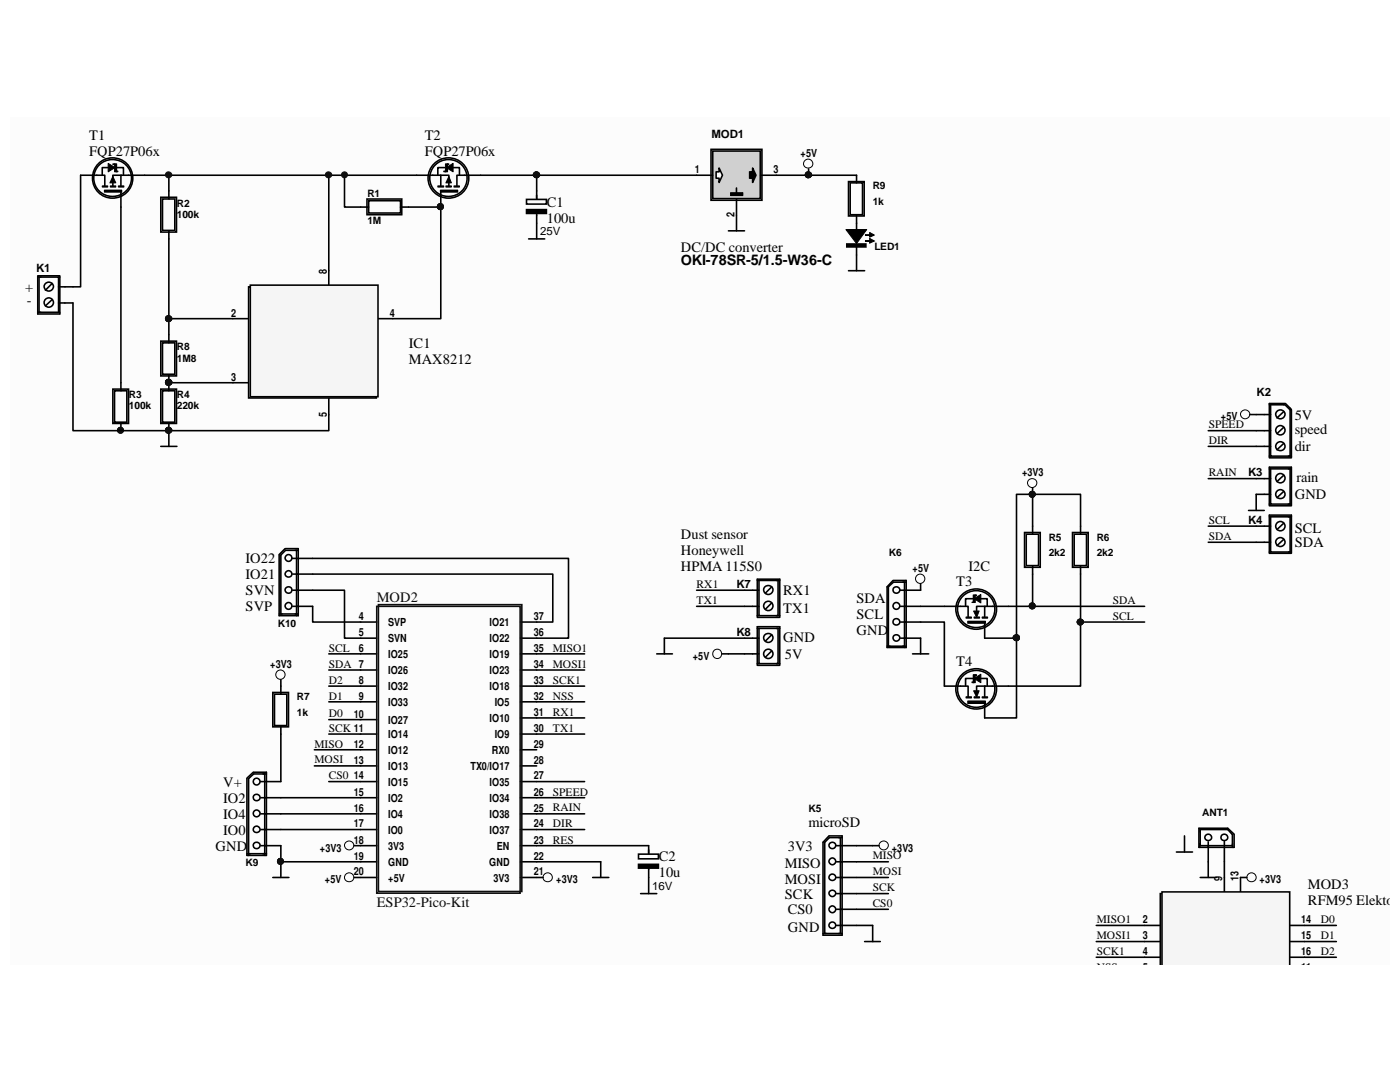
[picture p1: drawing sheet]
<svg xmlns="http://www.w3.org/2000/svg" width="279mm" height="216mm" viewBox="0 0 279 216" stroke-linecap="round" stroke-linejoin="round" font-family="sans-serif">
<path d="M2.1 23.5h275.2v168.9h-275.2z" fill="#fcfcfc"/>
<g fill="none" stroke="#000" stroke-width=".32">
<path d="M249.4 82.7h1.3M250.7 95.5h2.9M253.3 93.2h4.4v7.7h-4.4zM253.3 93.6h4.4M253.6 93.6v7h3.9v-7M253.6 98.6h-2.9v3.3M256.2 94.8l-1.4 1.3M256.2 98l-1.4 1.3M249.2 101.9h3.1M250.7 105h2.9M250.7 108.2h2.9M253.3 102.8h4.4v7.6h-4.4z"/>
<path d="M253.3 100.6h.3M253.3 103.1h4.4M253.3 110.2h.3M253.6 103.1v7.1h3.9v-7.1M256.2 104.4l-1.4 1.3M256.2 107.6l-1.4 1.3M257.1 100.6h.6M257.1 110.2h.6M72 136.9h3.2M72 133.7h3.2M72 130.5h3.2M72 127.3h3.2"/>
<path d="M72 124.1h3.2M103.9 136.9h12.8M103.9 133.7h12.8M103.9 130.5h12.8M103.9 127.3h3.2M103.9 124.1h3.2M72 159.2h3.2M72 156h3.2M72 152.8h3.2M72 146.5h3.2M72 149.6h3.2M72 143.6h3.2"/>
<path d="M72 140h3.2M103.9 159.2h3.2M103.9 156h3.2M103.9 152.8h3.2M103.9 146.5h12.8M103.9 149.6h3.2M103.9 140h12.8M103.9 143.3h12.8M72 168.7h3.2M72 172h3.2M72 175.1h3.2M72 165.5h3.2"/>
<path d="M72 162.4h3.2M103.9 168.7h3.2M103.9 172h3.2M103.9 175.1h3.2M103.9 165.5h3.2M103.9 162.4h3.2M165.4 166.8l-1.1 1.3v18.5h3.8v-19.8h-2.6M166.9 168.7h4M167 172h3.9M167 175.1h3.9M167 178.3h3.9M167.7 167.1v19.2"/>
<path d="M168.1 167.1h-2.6l-.9 1v18.2M174.2 168.7h1.2M244.3 175.1v3.2M247.6 175.1v3.2M164.3 186.3h3.8M167 181.4h3.9M167 184.7h3.9M172.6 187.9h3.1M174.2 184.7v3.2M228.4 184.7h3.2M228.4 187.9h3.2M228.4 191h3.2"/>
<path d="M257.1 184.7h3.2M257.1 187.9h3.2M257.1 191h3.2"/>
<circle cx="255.5" cy="95.4" r=".93"/>
<circle cx="255.5" cy="98.6" r=".92"/>
<circle cx="255.5" cy="105" r=".93"/>
<circle cx="255.5" cy="108.2" r=".91"/>
<circle cx="166.1" cy="171.9" r=".67"/>
<circle cx="166.1" cy="175.1" r=".66"/>
<circle cx="166.1" cy="168.7" r=".66"/>
<circle cx="166.1" cy="178.3" r=".65"/>
<circle cx="166.1" cy="181.4" r=".67"/>
<circle cx="166.1" cy="184.6" r=".66"/>
</g>
<g fill="none" stroke="#000" stroke-width=".2">
<circle cx="248.5" cy="82.7" r=".91"/>
<circle cx="176.4" cy="168.7" r=".91"/>
</g>
<path d="M75.2 121h28.6v57.2h-28.6zM75.5 120.6h28.6v57.3h-28.6z" fill="none" stroke="#0e0e0e" stroke-width=".32"/>
<path d="M231.6 178.3h25.4v14.1h-25.4z" fill-rule="evenodd" fill="#f5f5f5"/>
<path d="M231.6 192.4v-14.1h25.4v14.1" fill="none" stroke="#000" stroke-width=".32"/>
<path d="M231.9 178h25.5v14.4h-25.5z" fill-rule="evenodd" fill="#f5f5f5"/>
<path d="M65.6 54v3.2M46.5 63.6h3.1M46.5 76.4h3.1M65.6 79.5v3.2M75.2 63.6h3.2M231.9 192.4v-14.4h25.5v14.4" fill="none" stroke="#000" stroke-width=".32"/>
<path d="M49.6 57.2h25.5v22.2h-25.5z" fill-rule="evenodd" fill="#f5f5f5"/>
<path d="M49.6 57.2h25.5v22.2h-25.5z" fill="none" stroke="#000" stroke-width=".32"/>
<path d="M50 56.9h25.4v22.3h-25.4z" fill-rule="evenodd" fill="#f5f5f5"/>
<g fill="none" stroke="#000" stroke-width=".32">
<path d="M7.5 55h4.4v7.7h-4.4zM7.5 55.3h.6M10.4 59.8l-1.3 1.2M10.4 56.6l-1.3 1.3M11.7 57.2h2.9M11.7 55.3h.2M50 56.9h25.4v22.3h-25.4zM7.5 62.3h4.4M7.8 62.3v-7h3.9v7M11.7 60.5h2.9M33.7 76.4v1.6"/>
<circle cx="9.8" cy="57.2" r=".91"/>
<circle cx="9.7" cy="60.4" r=".93"/>
</g>
<circle cx="33.7" cy="76.3" r=".63" fill="#0e0e0e"/>
<circle cx="33.7" cy="76.3" r=".63" fill="none" stroke="#0e0e0e" stroke-width=".2"/>
<path d="M33.7 84.3v1.6" fill="none" stroke="#000" stroke-width=".32"/>
<circle cx="33.7" cy="85.9" r=".63" fill="#0e0e0e"/>
<circle cx="33.7" cy="85.9" r=".63" fill="none" stroke="#0e0e0e" stroke-width=".2"/>
<path d="M32.1 77.6h3.1v6.9h-3.1zM32.4 78h2.5v6.2h-2.5z" fill="none" stroke="#000" stroke-width=".32"/>
<circle cx="33.7" cy="76.3" r=".63" fill="#0e0e0e"/>
<circle cx="33.7" cy="76.3" r=".63" fill="none" stroke="#0e0e0e" stroke-width=".2"/>
<circle cx="33.7" cy="85.9" r=".63" fill="#0e0e0e"/>
<circle cx="33.7" cy="85.9" r=".63" fill="none" stroke="#0e0e0e" stroke-width=".2"/>
<path d="M32.1 39.4h3.1v6.9h-3.1zM32.4 39.7h2.5v6.3h-2.5zM33.7 38.1v1.6M73.2 39.7h7v3.1h-7zM88 38.1v3.2M92.7 35h3.2M33.7 46.1v1.6M72 41.3h1.6M73.6 40h6.3v2.5h-6.3zM79.9 41.3h1.6" fill="none" stroke="#000" stroke-width=".32"/>
<circle cx="87.9" cy="41.2" r=".6" fill="#0e0e0e"/>
<circle cx="87.9" cy="41.2" r=".6" fill="none" stroke="#0e0e0e" stroke-width=".2"/>
<g fill="none" stroke="#000" stroke-width=".32">
<path d="M83.1 35h4.9v2.1M87.9 35h1.7v2.1M88.7 33.4h-1.3v1.5M90.3 33.4h1.4v1.5M92.7 35h-1.5v2.2"/>
<circle cx="89.5" cy="35.5" r="3.7"/>
<circle cx="89.5" cy="35.5" r="4"/>
</g>
<path d="M88 38.2h3.4" fill="none" stroke="#000" stroke-width=".34"/>
<path d="M87.9 37.9h3.5v.5h-3.5zM88.9 32.7h.4v1.6h-.4zM89.6 35.2l.5 1.3h-1.1z" fill="none" stroke="#000" stroke-width=".2"/>
<path d="M89.1 33.4l1.3-.8v1.7zM89.6 35.2l.5 1.3h-1.1z" fill="#000"/>
<path d="M87.5 37.2h1.1v.1h-1.1zM88.6 34.2l.4 .1zM89 32.8h.3v1.5h-.3zM89.1 37.2h1v.1h-1zM89.3 32.8l.3 .1zM90.7 37.2h1v.1h-1z" fill="#000"/>
<path d="M87.4 37.1h1.2v.2h-1.2zM88.6 34.1h.4v.2h-.4zM89 37.1h1.1v.2h-1.1zM89.1 33.4l1.3-.8v1.7zM89.2 32.7h.4v.2h-.4zM90.6 37.1h1.1v.2h-1.1z" fill="none" stroke="#010101" stroke-width=".2"/>
<circle cx="87.9" cy="41.2" r=".6" fill="#0e0e0e"/>
<circle cx="87.9" cy="41.2" r=".6" fill="none" stroke="#0e0e0e" stroke-width=".2"/>
<g fill="none" stroke="#000" stroke-width=".32">
<path d="M16.1 35h4.8l-.1 2.2M21.8 33.4h-1.4v1.5M23.3 33.4h1.3v1.5M24.1 38.1v3.2M24.2 35h-1.7v2.1M28.9 35h-4.8v2.1M24.1 76.4v1.6M24.1 84.3v1.6"/>
<circle cx="22.5" cy="35.5" r="4"/>
<circle cx="22.5" cy="35.5" r="3.7"/>
</g>
<path d="M20.9 38.2h3.4" fill="none" stroke="#000" stroke-width=".34"/>
<path d="M20.8 37.9h3.5v.5h-3.5zM22.5 35.2l.6 1.3h-1.2zM22.9 32.7h.4v1.6h-.4z" fill="none" stroke="#000" stroke-width=".2"/>
<path d="M22.5 35.2l.6 1.3h-1.2zM21.6 32.6l1.3 .8-1.3 .9z" fill="#000"/>
<path d="M20.5 37.2h1v.1h-1zM22.1 37.2h1v.1h-1zM22.6 32.8l.3 .1zM22.9 32.8h.4v1.5h-.4zM23.3 34.2l.2 .1zM23.7 37.2h1v.1h-1z" fill="#000"/>
<path d="M20.4 37.1h1.1v.2h-1.1zM21.6 32.6l1.3 .8-1.3 .9zM22 37.1h1.1v.2h-1.1zM22.5 32.7h.4v.2h-.4zM23.2 34.1h.3v.2h-.3zM23.6 37.1h1.1v.2h-1.1z" fill="none" stroke="#010101" stroke-width=".2"/>
<circle cx="24" cy="85.9" r=".6" fill="#0e0e0e"/>
<circle cx="24" cy="85.9" r=".6" fill="none" stroke="#0e0e0e" stroke-width=".2"/>
<path d="M22.5 77.6h3.2v6.9h-3.2zM22.9 78h2.4v6.2h-2.4z" fill="none" stroke="#000" stroke-width=".32"/>
<circle cx="24" cy="85.9" r=".6" fill="#0e0e0e"/>
<circle cx="24" cy="85.9" r=".6" fill="none" stroke="#0e0e0e" stroke-width=".2"/>
<path d="M16.1 35v22.2h-1.5M28.9 35h54.2M68.7 35v6.3h3.3" fill="none" stroke="#000" stroke-width=".32"/>
<circle cx="68.7" cy="34.9" r=".6" fill="#0e0e0e"/>
<circle cx="68.7" cy="34.9" r=".6" fill="none" stroke="#0e0e0e" stroke-width=".2"/>
<path d="M81.5 41.3h6.5" fill="none" stroke="#000" stroke-width=".32"/>
<circle cx="87.9" cy="41.2" r=".6" fill="#0e0e0e"/>
<circle cx="87.9" cy="41.2" r=".6" fill="none" stroke="#0e0e0e" stroke-width=".2"/>
<path d="M88 41.3v22.3h-9.6" fill="none" stroke="#000" stroke-width=".32"/>
<circle cx="87.9" cy="41.2" r=".6" fill="#0e0e0e"/>
<circle cx="87.9" cy="41.2" r=".6" fill="none" stroke="#0e0e0e" stroke-width=".2"/>
<path d="M65.6 35v19" fill="none" stroke="#000" stroke-width=".32"/>
<circle cx="65.6" cy="34.9" r=".63" fill="#0e0e0e"/>
<circle cx="65.6" cy="34.9" r=".63" fill="none" stroke="#0e0e0e" stroke-width=".2"/>
<path d="M24.1 41.3v35.1M14.6 60.5v25.4h51v-3.2M32.1 89.1h3.2M33.7 85.9v3.2" fill="none" stroke="#000" stroke-width=".32"/>
<circle cx="33.7" cy="85.9" r=".63" fill="#0e0e0e"/>
<circle cx="33.7" cy="85.9" r=".63" fill="none" stroke="#0e0e0e" stroke-width=".2"/>
<path d="M95.9 35h11.2M107.1 38.1v1.6M105.5 47.7h3.2M107.1 42.2v5.5" fill="none" stroke="#000" stroke-width=".32"/>
<path d="M105.1 41.8h4v.8h-4z" fill-rule="evenodd" fill="#000"/>
<path d="M105.1 39.8h4v.9h-4zM105.1 41.8h4v.8h-4z" fill="none" stroke="#010101" stroke-width=".32"/>
<circle cx="107.1" cy="34.9" r=".61" fill="#0e0e0e"/>
<circle cx="107.1" cy="34.9" r=".61" fill="none" stroke="#0e0e0e" stroke-width=".2"/>
<g fill="none" stroke="#000" stroke-width=".2">
<circle cx="69.7" cy="175.1" r=".92"/>
<circle cx="109.3" cy="175.1" r=".92"/>
<circle cx="249.8" cy="175.1" r=".92"/>
</g>
<path d="M54.4 175.1h3.3M56 172v3.1M70.7 175.1h1.3M107.1 175.1h1.3M118.3 175.1h3.2M119.9 172v3.1M247.6 175.1h1.2" fill="none" stroke="#000" stroke-width=".32"/>
<circle cx="56" cy="171.9" r=".6" fill="#0e0e0e"/>
<circle cx="56" cy="171.9" r=".6" fill="none" stroke="#0e0e0e" stroke-width=".2"/>
<g fill="none" stroke="#000" stroke-width=".32">
<path d="M107.1 35h31.9M178.2 115.8l-1.2 1.3v12.1h3.8v-13.4h-2.5M179.7 117.8h4M180.5 116.2v13M180.8 116.2h-2.5l-1 .9v11.8M177 128.9h3.8M179.7 121h4M179.7 124.1h4M179.7 127.3h4M70.7 168.7h1.3M107.1 172h12.8"/>
<circle cx="178.9" cy="117.7" r=".67"/>
<circle cx="178.9" cy="120.9" r=".68"/>
<circle cx="178.9" cy="124.1" r=".67"/>
<circle cx="178.9" cy="127.3" r=".66"/>
</g>
<circle cx="69.7" cy="168.7" r=".91" fill="none" stroke="#000" stroke-width=".2"/>
<circle cx="107.1" cy="34.9" r=".61" fill="#0e0e0e"/>
<circle cx="107.1" cy="34.9" r=".61" fill="none" stroke="#0e0e0e" stroke-width=".2"/>
<path d="M107.1 35v3.1" fill="none" stroke="#000" stroke-width=".32"/>
<circle cx="107.1" cy="34.9" r=".61" fill="#0e0e0e"/>
<circle cx="107.1" cy="34.9" r=".61" fill="none" stroke="#0e0e0e" stroke-width=".2"/>
<path d="M206.1 98.6v8M204.5 106.3h3.1v6.9h-3.1zM204.8 106.6h2.5v6.3h-2.5zM206.1 112.9v1.7M214 106.3h3.2v6.9h-3.2zM214.4 106.6h2.4v6.3h-2.4zM215.6 105v1.6M215.6 112.9v1.7M182.1 130.5h3.2M183.7 127.3v3.2" fill="none" stroke="#000" stroke-width=".32"/>
<circle cx="206" cy="98.6" r=".59" fill="#0e0e0e"/>
<circle cx="206" cy="98.6" r=".59" fill="none" stroke="#0e0e0e" stroke-width=".2"/>
<circle cx="206" cy="96.4" r=".91" fill="none" stroke="#000" stroke-width=".2"/>
<path d="M206.1 97.4v1.2" fill="none" stroke="#000" stroke-width=".32"/>
<circle cx="206" cy="98.6" r=".59" fill="#0e0e0e"/>
<circle cx="206" cy="98.6" r=".59" fill="none" stroke="#0e0e0e" stroke-width=".2"/>
<g fill="none" stroke="#000" stroke-width=".32">
<path d="M241.1 85.9h12.5M241.1 89.1h12.5M241.1 95.5h9.6M250.7 82.7h2.9M253.3 80.8h3.2l1 1M253.3 91h.3M253.6 80.8v10.2h3.9v-9.6M256.2 82.1l-1.4 1.3M256.2 85.3l-1.4 1.2M256.2 88.5l-1.4 1.2M256.5 80.5h-3.2v10.9h4.4v-9.6M256.5 80.5l1.2 1.2"/>
<path d="M257.1 91h.6M148.6 117.8h2.9M151.1 115.6h4.5v7.6h-4.5zM151.1 115.8h4.5M151.5 115.8v7.1h3.8v-7.1M154 117.1l-1.3 1.3M241.1 105h9.6M241.1 108.2h9.6M54.4 138.2h3.2v6.8h-3.2zM54.8 138.5h2.4v6.3h-2.4zM56 135.6v2.9M65.6 130.5h6.4"/>
<path d="M65.6 133.7h6.4M65.6 136.9h6.4M144.1 130.5h1.3M148.6 130.5h2.9M148.6 121h2.9M148.6 127.3h2.9M151.1 125.1h4.5v7.7h-4.5zM151.1 122.9h.4M151.1 125.4h4.5M151.1 132.4h.4M151.5 125.4v7h3.8v-7M154 120.3l-1.3 1.3"/>
<path d="M154 126.7l-1.3 1.2M154 129.9l-1.3 1.2M154.9 122.9h.7M154.9 132.4h.7M56 144.9v1.6M62.7 152.8h9.3M65.6 140h6.4M65.6 146.5h6.4M65.6 156h6.4M65.6 143.6h6.4M107.1 159.2h9.6M107.1 156h9.6"/>
<path d="M107.1 162.4h9.6M107.1 165.5h9.6M170.9 175.1h6.4M170.9 168.7h3.3M170.9 172h6.4M170.9 178.3h6.4M239.5 175.1h3.2M241.1 172v3.1M244.3 172v3.1M170.9 184.7h3.3M170.9 181.4h6.4M218.8 184.7h9.6"/>
<path d="M218.8 187.9h9.6M218.8 191h9.6M260.3 184.7h6.4M260.3 187.9h6.4M260.3 191h6.4"/>
<circle cx="255.5" cy="85.9" r=".93"/>
<circle cx="255.5" cy="89.1" r=".92"/>
<circle cx="255.5" cy="82.7" r=".91"/>
<circle cx="153.4" cy="117.7" r=".91"/>
<circle cx="153.3" cy="120.9" r=".93"/>
<circle cx="153.3" cy="130.5" r=".93"/>
<circle cx="153.4" cy="127.3" r=".91"/>
</g>
<g fill="none" stroke="#000" stroke-width=".2">
<circle cx="56" cy="134.6" r=".93"/>
<circle cx="143.1" cy="130.5" r=".91"/>
</g>
<path d="M142.2 30.1h9.5v9.5h-9.5z" fill-rule="evenodd" fill="#cfcfcf"/>
<path d="M142.2 30.1h9.5v9.5h-9.5zM147 37.5v1.1" fill="none" stroke="#000" stroke-width=".32"/>
<path d="M145.9 38.5h2.4v.5h-2.4z" fill="#000"/>
<path d="M145.8 38.4h2.5v.6h-2.5z" fill="none" stroke="#000" stroke-width=".2"/>
<path d="M143.5 33.5l.7 1.5-.7 1.4v-.8h-.6v-1.3h.6z" fill-rule="evenodd" fill="#fefefe"/>
<path d="M143.5 33.5l.7 1.5-.7 1.4v-.8h-.6v-1.3h.6zM150.2 33.5l.7 1.5-.7 1.4v-.8h-.6v-1.3h.6z" fill="none" stroke="#010101" stroke-width=".32"/>
<path d="M139 35h3.2M141.9 29.8h10.2v10.2h-10.2zM147 39.7v6.4M151.8 35h3.1M161.4 33.7v1.3M145.4 46.1h3.2" fill="none" stroke="#000" stroke-width=".32"/>
<path d="M150.2 33.5l.7 1.5-.7 1.4v-.8h-.6v-1.3h.6z" fill-rule="evenodd" fill="#000"/>
<circle cx="161.3" cy="32.7" r=".92" fill="none" stroke="#000" stroke-width=".2"/>
<circle cx="161.3" cy="34.9" r=".63" fill="#0e0e0e"/>
<circle cx="161.3" cy="34.9" r=".63" fill="none" stroke="#0e0e0e" stroke-width=".2"/>
<path d="M154.9 35h6.5" fill="none" stroke="#000" stroke-width=".32"/>
<circle cx="161.3" cy="34.9" r=".63" fill="#0e0e0e"/>
<circle cx="161.3" cy="34.9" r=".63" fill="none" stroke="#0e0e0e" stroke-width=".2"/>
<g fill="none" stroke="#000" stroke-width=".32">
<path d="M33.7 76.4h12.8M107.1 168.7h22.4v1.6M127.8 178.3h3.3M129.5 172.9v5.4M239.4 168.3v.6M239.5 165.4v3.3h6.5M239.5 165.5h5.5l1 1v2.6M241.1 168v4M244.3 167.9v4.1M246.3 166.5l-1.3-1.2h-5.7v3.8h7v-2.6"/>
<circle cx="241.1" cy="167.1" r=".66"/>
<circle cx="244.4" cy="167.1" r=".67"/>
</g>
<path d="M127.4 172.5h4v.7h-4z" fill-rule="evenodd" fill="#000"/>
<path d="M127.4 172.5h4v.7h-4zM127.4 170.4h4v1h-4z" fill="none" stroke="#010101" stroke-width=".32"/>
<circle cx="33.7" cy="76.3" r=".63" fill="#0e0e0e"/>
<circle cx="33.7" cy="76.3" r=".63" fill="none" stroke="#0e0e0e" stroke-width=".2"/>
<path d="M33.7 66.8v1.6M33.7 74.8v1.6" fill="none" stroke="#000" stroke-width=".32"/>
<circle cx="33.7" cy="76.3" r=".63" fill="#0e0e0e"/>
<circle cx="33.7" cy="76.3" r=".63" fill="none" stroke="#0e0e0e" stroke-width=".2"/>
<path d="M32.1 68.1h3.1v6.9h-3.1zM32.4 68.4h2.5v6.3h-2.5z" fill="none" stroke="#000" stroke-width=".32"/>
<circle cx="33.7" cy="76.3" r=".63" fill="#0e0e0e"/>
<circle cx="33.7" cy="76.3" r=".63" fill="none" stroke="#0e0e0e" stroke-width=".2"/>
<path d="M33.7 35v3.1" fill="none" stroke="#000" stroke-width=".32"/>
<circle cx="33.7" cy="34.9" r=".63" fill="#0e0e0e"/>
<circle cx="33.7" cy="34.9" r=".63" fill="none" stroke="#0e0e0e" stroke-width=".2"/>
<path d="M33.7 63.6h12.8" fill="none" stroke="#000" stroke-width=".32"/>
<circle cx="33.7" cy="63.6" r=".63" fill="#0e0e0e"/>
<circle cx="33.7" cy="63.6" r=".63" fill="none" stroke="#0e0e0e" stroke-width=".2"/>
<path d="M33.7 63.6v3.2" fill="none" stroke="#000" stroke-width=".32"/>
<circle cx="33.7" cy="63.6" r=".63" fill="#0e0e0e"/>
<circle cx="33.7" cy="63.6" r=".63" fill="none" stroke="#0e0e0e" stroke-width=".2"/>
<path d="M33.7 47.7v15.9" fill="none" stroke="#000" stroke-width=".32"/>
<circle cx="33.7" cy="63.6" r=".63" fill="#0e0e0e"/>
<circle cx="33.7" cy="63.6" r=".63" fill="none" stroke="#0e0e0e" stroke-width=".2"/>
<g fill="none" stroke="#000" stroke-width=".2">
<path d="M168.8 45.8h4.2l-2.1 2.8zM172.7 48h1.3v.2h-1.3zM172.7 46.8h1.3v.2h-1.3zM173.6 46.4l.9 .5-.9 .4zM173.6 47.6l.9 .5-.9 .4z"/>
<circle cx="183.6" cy="115.5" r=".93"/>
</g>
<g fill="none" stroke="#000" stroke-width=".32">
<path d="M161.4 35h9.5v1.5M169.3 36.2h3.2v6.9h-3.2zM169.7 36.5h2.4v6.3h-2.4zM169.3 54h3.3M170.9 42.9v3.2M170.9 49.3v4.7M56.9 109.5l-1.2 1.2M57 109.5h2.5v13.4h-3.8v-12.2M58.3 111.4h55.2v15.9h-6.4M58.4 114.6h51.9v9.5h-3.2M58.4 117.8h10.3v9.5h3.3M59.2 109.8v13.1"/>
<path d="M59.5 109.8h-2.5l-1 .9v11.8M139 117.8h9.6M183.7 116.5v1.3M55.7 122.5h3.8M58.4 121h4v3.1h9.6M131.1 130.5h3.1M139 121h9.6M145.4 130.5h3.2M148.6 127.3h-16v3.2"/>
<circle cx="57.6" cy="111.3" r=".67"/>
<circle cx="57.6" cy="114.5" r=".66"/>
<circle cx="57.6" cy="117.7" r=".66"/>
<circle cx="57.6" cy="120.9" r=".67"/>
</g>
<g fill="#000">
<path d="M168.8 45.8h4.2l-2.1 2.8zM173.6 46.4l.9 .5-.9 .4zM173.6 47.6l.9 .5-.9 .4z"/>
<path d="M169 48.7h3.8v.6h-3.8z" fill-rule="evenodd"/>
</g>
<path d="M169 48.7h3.8v.6h-3.8z" fill="none" stroke="#010101" stroke-width=".32"/>
<path d="M172.8 48.1l1.2 .1zM172.8 46.9l1.2 .1z" fill="#000"/>
<circle cx="161.3" cy="34.9" r=".63" fill="#0e0e0e"/>
<circle cx="161.3" cy="34.9" r=".63" fill="none" stroke="#0e0e0e" stroke-width=".2"/>
<path d="M206.1 98.6h9.5v6.4M234.8 170h3.2M236.4 166.8v3.2" fill="none" stroke="#000" stroke-width=".32"/>
<circle cx="206" cy="98.6" r=".59" fill="#0e0e0e"/>
<circle cx="206" cy="98.6" r=".59" fill="none" stroke="#0e0e0e" stroke-width=".2"/>
<g fill="none" stroke="#000" stroke-width=".32">
<path d="M194.1 119.5h-1.4v1.4M195.6 119.5h1.4v1.4M188.5 121h4.7v2.2M196.5 124.1v3.2M196.6 121h-1.7v1.2M206.1 121h-9.6v2.1"/>
<circle cx="194.8" cy="121.5" r="3.7"/>
<circle cx="194.8" cy="121.5" r="4"/>
</g>
<path d="M193.2 124.2h3.5" fill="none" stroke="#000" stroke-width=".34"/>
<path d="M194.2 118.7h.4v1.5h-.4zM193.1 124h3.6v.4h-3.6zM194.3 121.9h1.1l-.5 1.3z" fill="none" stroke="#000" stroke-width=".2"/>
<path d="M194.4 119.5l1.3-.9v1.7zM194.3 121.9h1.1l-.5 1.3z" fill="#000"/>
<path d="M194.3 118.8h.3v1.4h-.3zM194.6 118.8l.3 .1zM192.9 123.2h1v.2h-1zM194.5 123.2h1v.2h-1zM196.1 123.2h1v.2h-1z" fill="#000"/>
<path d="M194.4 119.5l1.3-.9v1.7zM194.6 118.7h.3v.2h-.3zM192.8 123.1h1.1v.3h-1.1zM194 120.1l.3 .1zM194.4 123.1h1.1v.3h-1.1zM196 123.1h1.1v.3h-1.1z" fill="none" stroke="#010101" stroke-width=".2"/>
<circle cx="206" cy="120.9" r=".6" fill="#0e0e0e"/>
<circle cx="206" cy="120.9" r=".6" fill="none" stroke="#0e0e0e" stroke-width=".2"/>
<path d="M206.1 121h22.3" fill="none" stroke="#000" stroke-width=".32"/>
<circle cx="206" cy="120.9" r=".6" fill="#0e0e0e"/>
<circle cx="206" cy="120.9" r=".6" fill="none" stroke="#0e0e0e" stroke-width=".2"/>
<path d="M206.1 114.6v6.4" fill="none" stroke="#000" stroke-width=".32"/>
<circle cx="206" cy="120.9" r=".6" fill="#0e0e0e"/>
<circle cx="206" cy="120.9" r=".6" fill="none" stroke="#0e0e0e" stroke-width=".2"/>
<g fill="none" stroke="#000" stroke-width=".32">
<path d="M183.7 124.1h4.8v12.8h4.7v2.2M183.7 121h4.8M194.1 135.4h-1.4v1.4M195.6 135.4h1.4v1.4M196.6 136.9h-1.7v1.2M215.6 124.1v12.8h-19.1v2.1M196.5 140v3.3"/>
<circle cx="194.8" cy="137.5" r="3.7"/>
<circle cx="194.8" cy="137.5" r="4"/>
</g>
<path d="M193.2 140.2h3.5" fill="none" stroke="#000" stroke-width=".42"/>
<path d="M193.1 139.9h3.6v.5h-3.6zM194.2 134.6h.4v1.6h-.4zM194.3 137.8h1.1l-.5 1.3z" fill="none" stroke="#000" stroke-width=".2"/>
<path d="M194.4 135.4l1.3-.9v1.7zM194.3 137.8h1.1l-.5 1.3z" fill="#000"/>
<path d="M192.9 139.1h1v.2h-1zM194.1 136.1l.2 .1zM194.3 134.7h.3v1.5h-.3zM194.5 139.1h1v.2h-1zM194.6 134.7l.3 .1zM196.1 139.1h1v.2h-1z" fill="#000"/>
<path d="M192.8 139h1.1v.3h-1.1zM194 136.1h.3v.1h-.3zM194.4 139h1.1v.3h-1.1zM194.4 135.4l1.3-.9v1.7zM194.6 134.6h.3v.2h-.3zM196 139h1.1v.3h-1.1z" fill="none" stroke="#010101" stroke-width=".2"/>
<circle cx="215.6" cy="124.1" r=".62" fill="#0e0e0e"/>
<circle cx="215.6" cy="124.1" r=".62" fill="none" stroke="#0e0e0e" stroke-width=".2"/>
<path d="M202.9 127.3v16h-6.4" fill="none" stroke="#000" stroke-width=".32"/>
<circle cx="202.8" cy="127.3" r=".61" fill="#0e0e0e"/>
<circle cx="202.8" cy="127.3" r=".61" fill="none" stroke="#0e0e0e" stroke-width=".2"/>
<path d="M215.6 124.1h12.8" fill="none" stroke="#000" stroke-width=".32"/>
<circle cx="215.6" cy="124.1" r=".62" fill="#0e0e0e"/>
<circle cx="215.6" cy="124.1" r=".62" fill="none" stroke="#0e0e0e" stroke-width=".2"/>
<path d="M215.6 114.6v9.5" fill="none" stroke="#000" stroke-width=".32"/>
<circle cx="215.6" cy="124.1" r=".62" fill="#0e0e0e"/>
<circle cx="215.6" cy="124.1" r=".62" fill="none" stroke="#0e0e0e" stroke-width=".2"/>
<path d="M196.5 127.3h6.4" fill="none" stroke="#000" stroke-width=".32"/>
<circle cx="202.8" cy="127.3" r=".61" fill="#0e0e0e"/>
<circle cx="202.8" cy="127.3" r=".61" fill="none" stroke="#0e0e0e" stroke-width=".2"/>
<path d="M206.1 98.6h-3.2v28.7" fill="none" stroke="#000" stroke-width=".32"/>
<circle cx="202.8" cy="127.3" r=".61" fill="#0e0e0e"/>
<circle cx="202.8" cy="127.3" r=".61" fill="none" stroke="#0e0e0e" stroke-width=".2"/>
<circle cx="206" cy="98.6" r=".59" fill="#0e0e0e"/>
<circle cx="206" cy="98.6" r=".59" fill="none" stroke="#0e0e0e" stroke-width=".2"/>
<g fill="none" stroke="#000" stroke-width=".32">
<path d="M50.5 154.1l-1.2 1.2M50.6 154.1h2.6v16.6h-3.9v-15.3M52 156h4M52.1 159.2h19.9M52.8 154.4v16.3M53.2 154.4h-2.6l-1 1v15.3M49.3 170.3h3.9M52.1 162.4h19.9M52.1 165.5h19.9M52.1 168.7h3.9v3.3"/>
<circle cx="51.2" cy="156" r=".68"/>
<circle cx="51.2" cy="159.1" r=".67"/>
<circle cx="51.2" cy="162.3" r=".68"/>
<circle cx="51.2" cy="165.5" r=".67"/>
<circle cx="51.2" cy="168.7" r=".67"/>
</g>
<circle cx="56" cy="171.9" r=".6" fill="#0e0e0e"/>
<circle cx="56" cy="171.9" r=".6" fill="none" stroke="#0e0e0e" stroke-width=".2"/>
<path d="M56 172h16" fill="none" stroke="#000" stroke-width=".32"/>
<circle cx="56" cy="171.9" r=".6" fill="#0e0e0e"/>
<circle cx="56" cy="171.9" r=".6" fill="none" stroke="#0e0e0e" stroke-width=".2"/>
<path d="M56 146.5v9.5M62.7 149.6h9.3" fill="none" stroke="#000" stroke-width=".32"/>
<g font-size="2.9">
<text x="17.8" y="27.9">T1</text>
<text x="84.8" y="27.9">T2</text>
<text x="17.8" y="31.2">FQP27P06x</text>
<text x="84.8" y="31.2">FQP27P06x</text>
<text x="109.1" y="41.2">C1</text>
<text x="109.1" y="44.5">100u</text>
<text x="135.9" y="52.8">OKI-78SR-5/1.5-W36-C</text>
<text x="135.9" y="50.3">DC/DC converter</text>
<text x="5" y="58.3">+</text>
<text x="5.3" y="60.8">-</text>
<text x="81.6" y="69.4">IC1</text>
<text x="81.6" y="72.6">MAX8212</text>
<text x="258.4" y="83.7">5V</text>
<text x="258.4" y="86.6">speed</text>
<text x="258.4" y="90.1">dir</text>
<text x="258.4" y="99.7">GND</text>
<text x="258.7" y="96.2">rain</text>
<text x="135.9" y="107.6">Dust sensor</text>
<text x="258.4" y="106.3">SCL</text>
<text x="49" y="112.4">IO22</text>
<text x="135.9" y="110.8">Honeywell</text>
<text x="135.9" y="114">HPMA 115S0</text>
<text x="193.3" y="114">I2C</text>
<text x="258.4" y="109.2">SDA</text>
<text x="49" y="118.8">SVN</text>
<text x="49" y="115.6">IO21</text>
<text x="156.3" y="118.8">RX1</text>
<text x="190.8" y="116.9">T3</text>
<text x="49" y="121.9">SVP</text>
<text x="156.3" y="122.3">TX1</text>
<text x="170.9" y="120.4">SDA</text>
<text x="170.9" y="123.5">SCL</text>
<text x="156.3" y="128">GND</text>
<text x="156.6" y="131.5">5V</text>
<text x="170.9" y="126.7">GND</text>
<text x="190.8" y="132.8">T4</text>
<text x="44.5" y="160.2">IO2</text>
<text x="44.5" y="157">V+</text>
<text x="44.5" y="166.5">IO0</text>
<text x="44.5" y="163.4">IO4</text>
<text x="161.4" y="164.9">microSD</text>
<text x="43" y="169.8">GND</text>
<text x="131.5" y="171.9">C2</text>
<text x="156.6" y="173.2">MISO</text>
<text x="157.2" y="169.8">3V3</text>
<text x="131.5" y="175.1">10u</text>
<text x="156.6" y="179.3">SCK</text>
<text x="156.6" y="176.4">MOSI</text>
<text x="261" y="177.4">MOD3</text>
<text x="157.2" y="182.5">CS0</text>
<text x="261" y="180.6">RFM95 Elektor B</text>
<text x="157.2" y="186">GND</text>
</g>
<g font-size="2.9" fill="#0e0e0e">
<text x="75.2" y="120.1">MOD2</text>
<text x="75.2" y="180.9">ESP32-Pico-Kit</text>
</g>
<g font-size="2.3">
<text x="142" y="27.5">MOD1</text>
<text x="107.8" y="46.9">25V</text>
<text x="7.2" y="54.3">K1</text>
<text x="250.8" y="79.1">K2</text>
<text x="241.2" y="88.6">DIR</text>
<text x="241.2" y="85.4">SPEED</text>
<text x="241.2" y="95">RAIN</text>
<text x="249.1" y="95">K3</text>
<text x="241.2" y="104.6">SCL</text>
<text x="241.2" y="107.8">SDA</text>
<text x="249.1" y="104.6">K4</text>
<text x="139" y="117.3">RX1</text>
<text x="147" y="117.3">K7</text>
<text x="139" y="120.5">TX1</text>
<text x="222.1" y="120.5">SDA</text>
<text x="222.1" y="123.7">SCL</text>
<text x="65.6" y="130">SCL</text>
<text x="110.3" y="130">MISO1</text>
<text x="147" y="126.9">K8</text>
<text x="65.6" y="136.4">D2</text>
<text x="65.6" y="133.3">SDA 7</text>
<text x="110.3" y="133.3">MOSI1</text>
<text x="110.3" y="136.4">SCK1</text>
<text x="65.6" y="139.6">D1</text>
<text x="65.6" y="143.1">D0</text>
<text x="110.3" y="139.6">NSS</text>
<text x="110.3" y="142.8">RX1</text>
<text x="62.7" y="149.2">MISO</text>
<text x="65.6" y="146">SCK 11</text>
<text x="110.3" y="146">TX1</text>
<text x="62.7" y="152.3">MOSI</text>
<text x="65.6" y="155.5">CS0</text>
<text x="110.3" y="161.9">RAIN</text>
<text x="110.3" y="158.8">SPEED</text>
<text x="110.3" y="165.1">DIR</text>
<text x="110.3" y="168.3">RES</text>
<text x="174.2" y="171.5">MISO</text>
<text x="130.1" y="177.5">16V</text>
<text x="174.2" y="174.7">MOSI</text>
<text x="174.2" y="177.8">SCK</text>
<text x="174.2" y="181">CS0</text>
<text x="218.9" y="184.2">MISO1</text>
<text x="263.6" y="184.2">D0</text>
<text x="218.9" y="187.4">MOSI1</text>
<text x="218.9" y="190.6">SCK1</text>
<text x="263.6" y="187.4">D1</text>
<text x="263.6" y="190.6">D2</text>
<text x="218.9" y="193.8">NSS</text>
</g>
<g font-size="2.2">
<text x="138.7" y="34.5">1</text>
<text x="154.3" y="34.5">3</text>
<text x="159.8" y="31.3">+5V</text>
<text x="146.6" y="43.3" transform="rotate(-90 146.6 43.3)">2</text>
<text x="65.2" y="54.7" transform="rotate(-90 65.2 54.7)">8</text>
<text x="46.1" y="63.2">2</text>
<text x="77.8" y="63.2">4</text>
<text x="46.1" y="75.9">3</text>
<text x="65.2" y="83.1" transform="rotate(-90 65.2 83.1)">5</text>
<text x="243.7" y="83.9">+5V</text>
<text x="204" y="95">+3V3</text>
<text x="182.1" y="114.1">+5V</text>
<text x="71.6" y="123.7">4</text>
<text x="77.5" y="125">SVP</text>
<text x="97.7" y="125">IO21</text>
<text x="106.5" y="123.7">37</text>
<text x="71.6" y="130">6</text>
<text x="71.6" y="126.9">5</text>
<text x="77.5" y="131.3">IO25</text>
<text x="77.5" y="128.2">SVN</text>
<text x="97.7" y="131.3">IO19</text>
<text x="97.7" y="128.2">IO22</text>
<text x="106.5" y="130">35</text>
<text x="106.5" y="126.9">36</text>
<text x="138.3" y="131.7">+5V</text>
<text x="53.9" y="133.3">+3V3</text>
<text x="71.6" y="136.5">8</text>
<text x="77.5" y="137.8">IO32</text>
<text x="77.5" y="134.5">IO26</text>
<text x="97.7" y="137.8">IO18</text>
<text x="97.7" y="134.5">IO23</text>
<text x="106.5" y="136.5">33</text>
<text x="106.5" y="133.3">34</text>
<text x="70.6" y="143.2">10</text>
<text x="71.6" y="139.6">9</text>
<text x="77.5" y="140.9">IO33</text>
<text x="98.7" y="140.9">IO5</text>
<text x="106.5" y="142.8">31</text>
<text x="106.5" y="139.6">32</text>
<text x="70.6" y="149.2">12</text>
<text x="77.5" y="147.3">IO14</text>
<text x="77.5" y="144.4">IO27</text>
<text x="97.7" y="144.1">IO10</text>
<text x="98.7" y="147.3">IO9</text>
<text x="106.5" y="149.2">29</text>
<text x="106.5" y="146.1">30</text>
<text x="70.6" y="155.5">14</text>
<text x="70.6" y="152.4">13</text>
<text x="77.5" y="153.7">IO13</text>
<text x="77.5" y="150.5">IO12</text>
<text x="93.9" y="153.7">TX0/IO17</text>
<text x="98.1" y="150.5">RX0</text>
<text x="106.5" y="155.5">27</text>
<text x="106.5" y="152.4">28</text>
<text x="70.6" y="162">16</text>
<text x="70.6" y="158.8">15</text>
<text x="77.5" y="160">IO2</text>
<text x="77.5" y="156.8">IO15</text>
<text x="97.7" y="160">IO34</text>
<text x="97.7" y="156.8">IO35</text>
<text x="106.5" y="162">25</text>
<text x="106.5" y="158.8">26</text>
<text x="70.6" y="165.1">17</text>
<text x="77.5" y="166.4">IO0</text>
<text x="77.5" y="163.2">IO4</text>
<text x="97.7" y="166.4">IO37</text>
<text x="97.7" y="163.2">IO38</text>
<text x="106.5" y="165.1">24</text>
<text x="63.8" y="169.9">+3V3</text>
<text x="70.6" y="171.5">19</text>
<text x="70.6" y="168.3">18</text>
<text x="77.5" y="172.8">GND</text>
<text x="77.5" y="169.6">3V3</text>
<text x="97.6" y="172.8">GND</text>
<text x="99.1" y="169.6">EN</text>
<text x="106.5" y="171.5">22</text>
<text x="106.5" y="168.3">23</text>
<text x="178" y="169.9">+3V3</text>
<text x="64.9" y="176.3">+5V</text>
<text x="70.6" y="174.7">20</text>
<text x="77.5" y="175.9">+5V</text>
<text x="98.5" y="175.9">3V3</text>
<text x="106.5" y="174.7">21</text>
<text x="111" y="176.3">+3V3</text>
<text x="243.9" y="175.8" transform="rotate(-90 243.9 175.8)">9</text>
<text x="247.1" y="175.8" transform="rotate(-90 247.1 175.8)">13</text>
<text x="251.4" y="176.3">+3V3</text>
<text x="228.1" y="184.2">2</text>
<text x="259.7" y="184.2">14</text>
<text x="228.1" y="187.5">3</text>
<text x="228.1" y="190.6">4</text>
<text x="259.7" y="187.5">15</text>
<text x="259.7" y="190.6">16</text>
<text x="228.1" y="193.8">5</text>
<text x="259.7" y="193.8">11</text>
</g>
<g font-size="2">
<text x="35.3" y="41.2">R2</text>
<text x="73.3" y="39.4">R1</text>
<text x="174.2" y="37.8">R9</text>
<text x="174.2" y="40.9">1k</text>
<text x="35.3" y="43.4">100k</text>
<text x="73.3" y="44.8">1M</text>
<text x="174.5" y="49.9">LED1</text>
<text x="35.3" y="69.9">R8</text>
<text x="35.3" y="72.1">1M8</text>
<text x="25.7" y="79.5">R3</text>
<text x="25.7" y="81.7">100k</text>
<text x="35.3" y="79.5">R4</text>
<text x="35.3" y="81.7">220k</text>
<text x="209.3" y="107.9">R5</text>
<text x="218.9" y="107.9">R6</text>
<text x="177.4" y="111">K6</text>
<text x="209.3" y="111">2k2</text>
<text x="218.9" y="111">2k2</text>
<text x="55.5" y="125.1">K10</text>
<text x="59.3" y="139.7">R7</text>
<text x="59.3" y="142.8">1k</text>
<text x="161.4" y="162">K5</text>
<text x="239.9" y="162.9">ANT1</text>
<text x="49" y="172.8">K9</text>
</g>
</svg>
